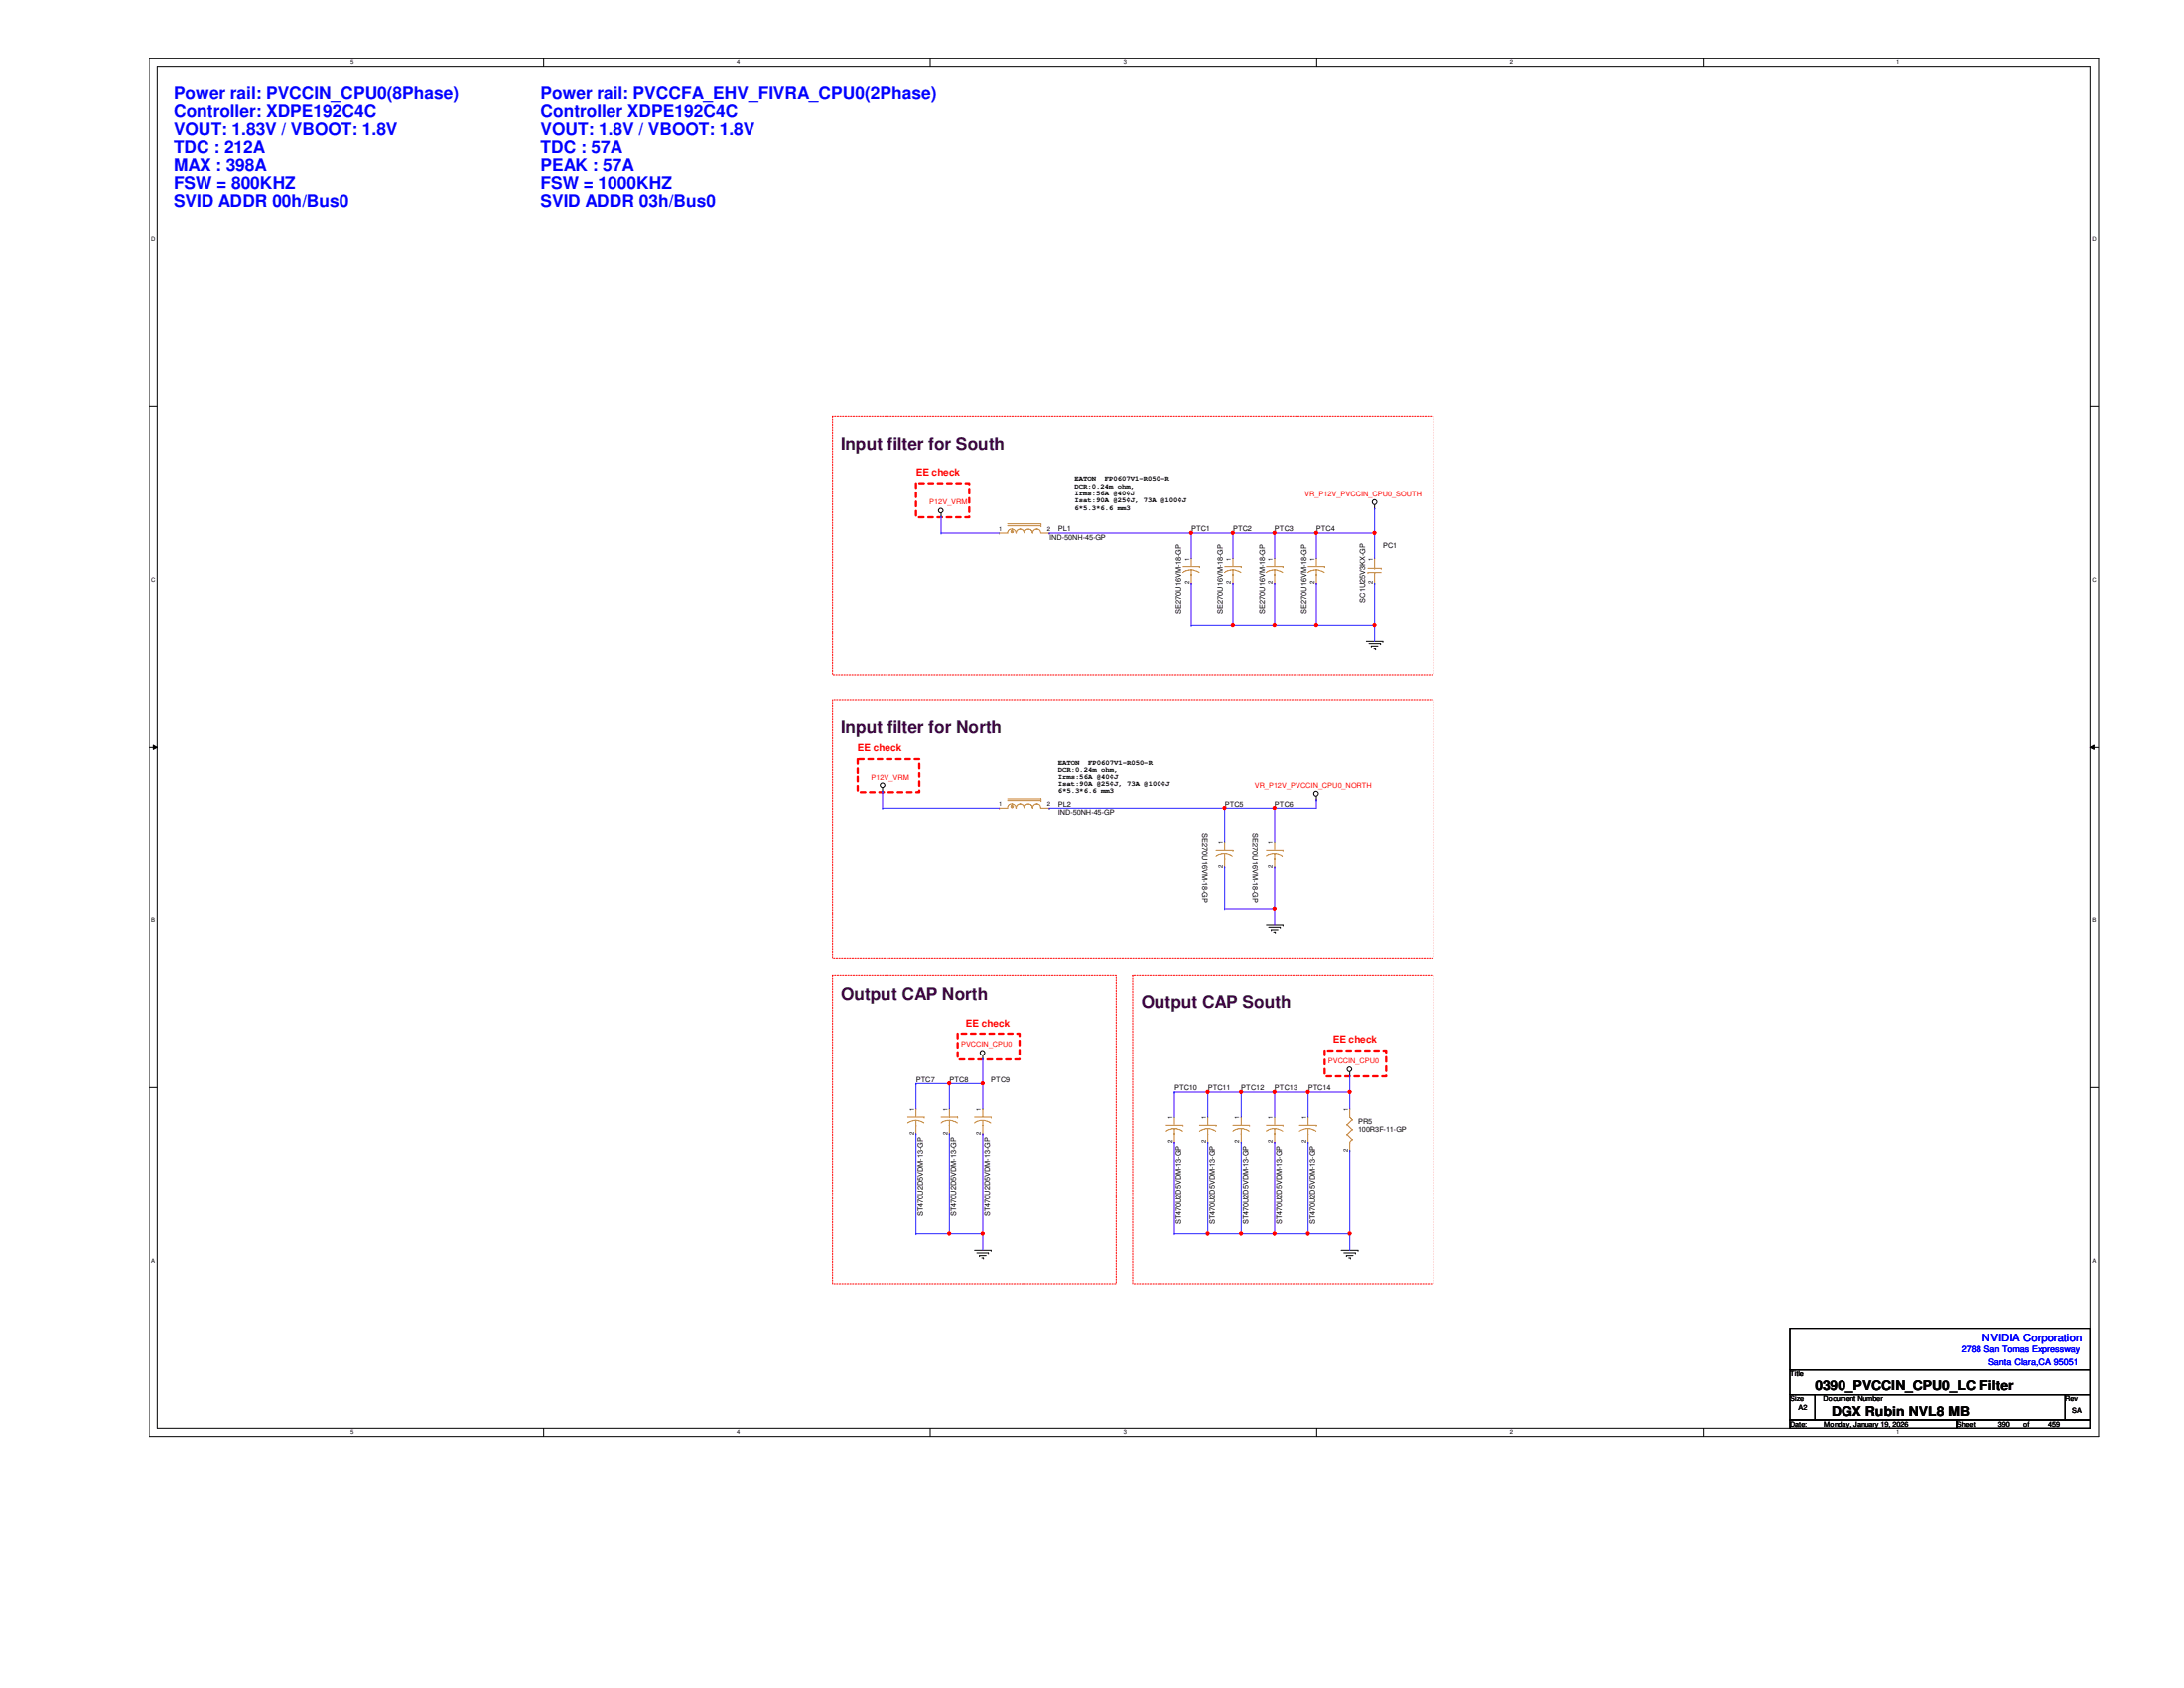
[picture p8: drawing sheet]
<svg xmlns="http://www.w3.org/2000/svg" width="279mm" height="216mm" viewBox="0 0 279 216" stroke-linecap="round" stroke-linejoin="round" font-family="sans-serif">
<path d="M19.1 7.4h249.4v176.3h-249.4zM20.1 8.5h247.3v174.2h-247.3z" fill="none" stroke="#000" stroke-width=".13"/>
<g fill="#fff">
<path d="M44.8 7.5h.4v.8h-.4z"/>
<path d="M44.8 182.8h.4v.8h-.4z"/>
</g>
<path d="M69.6 7.4v1.1M69.6 182.7v1" fill="none" stroke="#000" stroke-width=".13"/>
<g fill="#fff">
<path d="M94.3 7.5h.4v.8h-.4z"/>
<path d="M94.3 182.8h.4v.8h-.4z"/>
</g>
<path d="M119 7.4v1.1M119 182.7v1" fill="none" stroke="#000" stroke-width=".13"/>
<g fill="#fff">
<path d="M143.7 7.5h.4v.8h-.4z"/>
<path d="M143.7 182.8h.4v.8h-.4z"/>
</g>
<path d="M168.4 7.4v1.1M168.4 182.7v1" fill="none" stroke="#000" stroke-width=".13"/>
<g fill="#fff">
<path d="M193.2 7.5h.3v.8h-.3z"/>
<path d="M193.2 182.8h.3v.8h-.3z"/>
</g>
<path d="M217.9 7.4v1.1M217.9 182.7v1" fill="none" stroke="#000" stroke-width=".13"/>
<g fill="#fff">
<path d="M242.6 7.5h.4v.8h-.4z"/>
<path d="M242.6 182.8h.4v.8h-.4z"/>
<path d="M19.3 30.2h.6v.8h-.6z"/>
<path d="M267.7 30.2h.5v.8h-.5z"/>
<path d="M19.3 73.7h.6v.8h-.6z"/>
<path d="M267.7 73.7h.5v.8h-.5z"/>
</g>
<path d="M19.1 52h1M267.4 52h1" fill="none" stroke="#000" stroke-width=".13"/>
<g fill="#fff">
<path d="M19.3 117.3h.5v.8h-.5z"/>
<path d="M267.7 117.3h.4v.8h-.4z"/>
</g>
<path d="M19.1 95.5h1M19.6 95.2l.5 .3-.5 .3zM267.4 95.5l.5-.3v.6zM267.4 95.5h1" fill="none" stroke="#000" stroke-width=".13"/>
<path d="M19.6 95.2l.5 .3-.5 .3zM267.4 95.5l.5-.3v.6z" fill="#000"/>
<g fill="#fff">
<path d="M19.3 160.9h.5v.8h-.5z"/>
<path d="M267.7 160.9h.4v.8h-.4z"/>
</g>
<g fill="none" stroke="#000" stroke-width=".13">
<path d="M120.4 66.1h.1M120.4 65.7v.4M175.9 65h.1M175.9 64.6v.4M174.8 82.1h2.1M175.1 82.4h1.5M175.4 82.7h.1M175.4 82.7h.9M175.8 83h.2M176 83h.1M176.6 82.4h.1M176.9 82.1h.1"/>
<path d="M112.9 101.3h.1M112.9 100.8v.5M162 118.4h2.1M162.3 118.7h1.5M162.6 119h.1M162.6 119h.9M162.9 119.3h.3M163.2 119.3h.1M163.8 118.7h.1M164.1 118.4h.1M168.4 102.4h.1M168.4 101.9v.5"/>
<path d="M19.1 139.1h1M125.7 135.4h.1M125.7 135v.4M172.7 137.5h.1M172.7 137.1v.4M267.4 139.1h1M124.7 159.9h2.1M126.8 159.9h.1M171.6 159.9h2.1M173.7 159.9h.1M125 160.3h1.4M125.3 160.6h.1"/>
<path d="M125.3 160.6h.9M125.6 160.9h.2M125.8 160.9h.1M126.4 160.3h.1M171.9 160.3h1.5M172.3 160.6h.1M172.3 160.6h.8M172.6 160.9h.2M172.8 160.9h.1M173.4 160.3h.1M229 169.9h38.4v5.3h-38.4zM229 175.2h38.4v3.2h-38.4z"/>
<path d="M229 178.4h3.2v3.2h-3.2zM232.2 178.4h32v3.2h-32zM264.2 178.4h3.2v3.2h-3.2zM229 181.6h21.3v1.1h-21.3zM250.3 181.6h17.1v1.1h-17.1z"/>
<circle cx="120.4" cy="65.3" r=".3"/>
<circle cx="175.8" cy="64.2" r=".31"/>
<circle cx="112.9" cy="100.5" r=".3"/>
<circle cx="168.3" cy="101.6" r=".31"/>
<circle cx="125.7" cy="134.7" r=".3"/>
<circle cx="172.6" cy="136.8" r=".3"/>
</g>
<path d="M106.5 53.3h76.8v33.1h-76.8zM106.5 89.5h76.8v33.1h-76.8zM106.5 124.8h36.3v39.4h-36.3zM144.9 124.8h38.4v39.4h-38.4z" fill="none" stroke="#f00" stroke-width=".13" stroke-dasharray=".2 .2"/>
<path d="M117.2 61.8h6.8v4.4h-6.8zM109.7 97h7.9v4.4h-7.9zM122.5 132.2h7.9v3.3h-7.9zM169.5 134.4h7.8v3.3h-7.8z" fill="none" stroke="#f00" stroke-width=".3" stroke-dasharray=".6 .6"/>
<g fill="none" stroke="#cc8006" stroke-width=".13">
<path d="M128.9 68.2a.53 .53 0 0 1 .5-.5 .53 .53 0 0 1 .6 .5M128.9 67.3h4.3M128.9 67h4.3M130 68.2a.51 .51 0 0 1 .5-.5 .51 .51 0 0 1 .5 .5M131.1 68.2a.51 .51 0 0 1 .5-.5 .51 .51 0 0 1 .5 .5M132.1 68.2a.51 .51 0 0 1 .5-.5 .51 .51 0 0 1 .5 .5M133.2 67.3h.1M133.2 67h.1M162 143.9h2.1M163.1 145h.1M163.1 144.4h.5l.5 .3M163.1 144.4h-.1a1.41 1.41 0 0 0-1 .3"/>
<path d="M163.1 144.4v.6M164.1 143.9h.1"/>
</g>
<path d="M163.1 142.9h.1M163.1 146.1h.1M163.1 142.9v1M163.1 145v1.1" fill="none" stroke="#a84" stroke-width=".13"/>
<path d="M129.4 67.9h.2v.1l-.1 .2-.1-.1z" fill-rule="evenodd" fill="#cc8006"/>
<g fill="none" stroke="#cc8006" stroke-width=".13">
<path d="M129.4 67.9h.2v.1l-.1 .2-.1-.1zM167.3 72.5h2.2M168.4 73.5h.1M168.4 72.9l.5 .1 .5 .2M168.4 72.9a1.41 1.41 0 0 0-1.1 .3M168.4 72.9v.6M169.5 72.5h.1M128.9 102.4h4.3M128.9 102.2h4.3M129.9 103.4a.51 .51 0 0 0-.5-.5 .51 .51 0 0 0-.5 .5M131 103.4a.49 .49 0 0 0-.5-.5 .49 .49 0 0 0-.5 .5M132 103.4a.49 .49 0 0 0-.5-.5 .49 .49 0 0 0-.4 .5"/>
<path d="M133.1 103.4a.51 .51 0 0 0-.5-.5 .51 .51 0 0 0-.5 .5M133.2 102.4h.1M133.2 102.2h.1M155.6 108.8h2.1M156.7 109.8h.1M156.7 109.2l.5 .1 .4 .2M156.7 109.2h-.1a1.59 1.59 0 0 0-1 .3M156.7 109.2v.6M157.7 108.8h.1M162 108.8h2.1M163.1 109.8h.1M163.1 109.2l.5 .1 .4 .2"/>
<path d="M163.1 109.2h-.6l-.5 .3M163.1 109.2v.6M164.1 108.8h.1M116.1 142.9h2.1M117.2 143.9h.1M117.2 143.3l.5 .1 .5 .2M117.2 143.3l-.6 .1-.5 .2M117.2 143.3v.6M118.2 142.9h.1M124.7 142.9h2.1M125.7 143.9h.1M125.7 143.3l.6 .1 .4 .2"/>
<path d="M125.7 143.3a1.41 1.41 0 0 0-1 .3M125.7 143.3v.6M126.8 142.9h.1M153.5 143.9h2.1M154.5 145h.1M154.5 144.4h.5l.5 .3M154.5 144.4h-.5l-.5 .3M154.5 144.4v.6M155.6 143.9h.1M157.7 143.9h2.2M158.8 145h.1M158.8 144.4h.5l.5 .3"/>
<path d="M158.8 144.4a1.48 1.48 0 0 0-1.1 .3M158.8 144.4v.6M159.9 143.9h.1M166.2 143.9h2.2M167.3 145h.1M167.3 144.4h.6l.5 .3M167.3 144.4h-.6l-.5 .3M167.3 144.4v.6M168.4 143.9h.1M172.3 143.8h.1M172.3 145.1h.1M172.3 143.8l.7 .7"/>
<path d="M172.3 145.1l.7 .7M172.7 146.1h.1M172.7 142.9l.3 .3M173 143.2h.1M173 144.5h.1M173 145.8h.1M173 143.2l-.7 .6M173 144.5l-.7 .6M173 145.8l-.3 .3"/>
</g>
<g fill="none" stroke="#a84" stroke-width=".13">
<path d="M127.8 68.2h.1M127.8 68.2h1.1M133.2 68.2h1M134.2 68.2h.1M168.4 71.4h.1M168.4 74.6h.1M168.4 71.4v1.1M168.4 73.5v1.1M156.7 107.7h.1M156.7 110.9h.1M156.7 107.7v1.1M156.7 109.8v1.1"/>
<path d="M163.1 107.7h.1M163.1 110.9h.1M163.1 107.7v1.1M163.1 109.8v1.1M117.2 141.8h.1M117.2 145h.1M117.2 141.8v1.1M117.2 143.9v1.1M125.7 141.8h.1M125.7 145h.1M125.7 141.8v1.1M125.7 143.9v1.1"/>
<path d="M154.5 142.9h.1M154.5 146.1h.1M154.5 142.9v1M154.5 145v1.1M158.8 142.9h.1M158.8 146.1h.1M158.8 142.9v1M158.8 145v1.1M167.3 142.9h.1M167.3 146.1h.1M167.3 142.9v1M167.3 145v1.1"/>
<path d="M172.7 141.8h.1M172.7 147.2h.1M172.7 141.8v1.1M172.7 146.1v1.1"/>
</g>
<path d="M129.4 103.1h.2v.2h-.2z" fill-rule="evenodd" fill="#cc8006"/>
<g fill="none" stroke="#cc8006" stroke-width=".13">
<path d="M151.3 72.5h2.2M152.4 73.5h.1M152.4 72.9l.5 .1 .5 .2M152.4 72.9a1.41 1.41 0 0 0-1.1 .3M152.4 72.9v.6M153.5 72.5h.1M156.7 72.5h2.1M157.7 73.5h.1M157.7 72.9l.6 .1 .5 .2M157.7 72.9a1.41 1.41 0 0 0-1 .3M157.7 72.9v.6M158.8 72.5h.1"/>
<path d="M162 72.5h2.1M163.1 73.5h.1M163.1 72.9l.5 .1 .5 .2M163.1 72.9h-.1a1.41 1.41 0 0 0-1 .3M163.1 72.9v.6M164.1 72.5h.1M175 73.2h.1M175 72.7h1.7M175 73.2h1.7M175.9 72.7h.1M175.9 73.2h.1M175.9 72.5v.2"/>
<path d="M175.9 73.2v.3M176.7 72.7h.1M129.4 103.1h.2v.2h-.2zM120.4 142.9h2.1M121.5 143.9h.1M121.5 143.3l.5 .1 .5 .2M121.5 143.3h-.1a1.48 1.48 0 0 0-1 .3M121.5 143.3v.6M122.5 142.9h.1M149.2 143.9h2.1M150.2 145h.1M150.2 144.4h.6l.5 .3"/>
<path d="M150.2 144.4h-.5l-.5 .3M150.2 144.4v.6M151.3 143.9h.1"/>
</g>
<g fill="none" stroke="#a84" stroke-width=".13">
<path d="M152.4 71.4h.1M152.4 74.6h.1M152.4 71.4v1.1M152.4 73.5v1.1M157.7 71.4h.1M157.7 74.6h.1M157.7 71.4v1.1M157.7 73.5v1.1M163.1 71.4h.1M163.1 74.6h.1M163.1 71.4v1.1M163.1 73.5v1.1"/>
<path d="M175.9 71.4h.1M175.9 74.6h.1M175.9 71.4v1.1M175.9 73.5v1.1M127.8 103.4h.1M127.8 103.4h1.1M133.2 103.4h1M134.2 103.4h.1M121.5 141.8h.1M121.5 145h.1M121.5 141.8v1.1M121.5 143.9v1.1"/>
<path d="M150.2 142.9h.1M150.2 146.1h.1M150.2 142.9v1M150.2 145v1.1"/>
</g>
<path d="M120.4 66.1h.1M120.4 68.2h.1M120.4 66.1v2.1M120.4 68.2h7.4M134.2 68.2h.1M134.2 68.2h18.2M175.9 65h.1M175.9 65v3.2" fill="none" stroke="#4200ff" stroke-width=".13"/>
<path d="M152.2 68h.3v.3l-.1 .1-.2-.1z" fill-rule="evenodd" fill="#f00"/>
<path d="M152.2 68h.3v.3l-.1 .1-.2-.1z" fill="none" stroke="#f00" stroke-width=".13"/>
<path d="M152.4 68.2h.1M152.4 68.2v3.2M152.4 68.2h10.7M157.7 68.2h.1M157.7 68.2v3.2" fill="none" stroke="#4200ff" stroke-width=".13"/>
<path d="M162.9 68h.3v.3l-.2 .1-.1-.1z" fill-rule="evenodd" fill="#f00"/>
<path d="M162.9 68h.3v.3l-.2 .1-.1-.1z" fill="none" stroke="#f00" stroke-width=".13"/>
<path d="M157.6 68h.2v.3l-.1 .1-.1-.1z" fill-rule="evenodd" fill="#f00"/>
<path d="M157.6 68h.2v.3l-.1 .1-.1-.1z" fill="none" stroke="#f00" stroke-width=".13"/>
<path d="M163.1 68.2h.1M163.1 68.2v3.2M163.1 68.2h12.8M168.4 68.2h.1" fill="none" stroke="#4200ff" stroke-width=".13"/>
<path d="M168.2 68h.3v.3l-.1 .1-.2-.1z" fill-rule="evenodd" fill="#f00"/>
<path d="M168.2 68h.3v.3l-.1 .1-.2-.1z" fill="none" stroke="#f00" stroke-width=".13"/>
<path d="M168.4 68.2h.1M168.4 68.2v3.2M175.9 68.2h.1M175.9 68.2v3.2" fill="none" stroke="#4200ff" stroke-width=".13"/>
<path d="M175.7 68h.3v.3l-.2 .1-.1-.1z" fill-rule="evenodd" fill="#f00"/>
<path d="M175.7 68h.3v.3l-.2 .1-.1-.1z" fill="none" stroke="#f00" stroke-width=".13"/>
<path d="M152.4 74.6h.1M152.4 74.6v5.3M157.7 74.6h.1M157.7 74.6v5.3M163.1 74.6h.1M163.1 74.6v5.3M168.4 74.6h.1M168.4 74.6v5.3M175.9 74.6h.1M175.9 74.6v5.3" fill="none" stroke="#4200ff" stroke-width=".13"/>
<path d="M175.7 79.8h.3v.2l-.2 .1-.1-.1z" fill-rule="evenodd" fill="#f00"/>
<path d="M175.7 79.8h.3v.2l-.2 .1-.1-.1z" fill="none" stroke="#f00" stroke-width=".13"/>
<path d="M152.4 79.9h.1M152.4 79.9h10.7M157.7 79.9h.1" fill="none" stroke="#4200ff" stroke-width=".13"/>
<path d="M162.9 79.8h.3v.2l-.2 .1-.1-.1z" fill-rule="evenodd" fill="#f00"/>
<path d="M162.9 79.8h.3v.2l-.2 .1-.1-.1z" fill="none" stroke="#f00" stroke-width=".13"/>
<path d="M157.6 79.8h.2v.2l-.1 .1-.1-.1z" fill-rule="evenodd" fill="#f00"/>
<path d="M157.6 79.8h.2v.2l-.1 .1-.1-.1z" fill="none" stroke="#f00" stroke-width=".13"/>
<path d="M163.1 79.9h.1M163.1 79.9h12.8M168.4 79.9h.1" fill="none" stroke="#4200ff" stroke-width=".13"/>
<path d="M168.2 79.8h.3v.2l-.1 .1-.2-.1z" fill-rule="evenodd" fill="#f00"/>
<path d="M168.2 79.8h.3v.2l-.1 .1-.2-.1z" fill="none" stroke="#f00" stroke-width=".13"/>
<path d="M175.9 79.9h.1M175.9 79.9v2.2M112.9 101.3h.1M112.9 103.4h.1M112.9 101.3v2.1M112.9 103.4h14.9M134.2 103.4h.1M134.2 103.4h22.5M168.4 102.4h.1M168.4 102.4v1" fill="none" stroke="#4200ff" stroke-width=".13"/>
<path d="M156.5 103.3h.3v.2l-.2 .1-.1-.1z" fill-rule="evenodd" fill="#f00"/>
<path d="M156.5 103.3h.3v.2l-.2 .1-.1-.1z" fill="none" stroke="#f00" stroke-width=".13"/>
<path d="M156.7 103.4h.1M156.7 103.4v4.3M156.7 103.4h6.4" fill="none" stroke="#4200ff" stroke-width=".13"/>
<path d="M162.9 103.3h.3v.2l-.2 .1-.1-.1z" fill-rule="evenodd" fill="#f00"/>
<path d="M162.9 103.3h.3v.2l-.2 .1-.1-.1z" fill="none" stroke="#f00" stroke-width=".13"/>
<path d="M156.7 110.9h.1M156.7 116.2h.1M156.7 110.9v5.3M163.1 103.4h.1M163.1 110.9h.1M163.1 103.4h5.3M163.1 103.4v4.3M163.1 110.9v5.3h-6.4" fill="none" stroke="#4200ff" stroke-width=".13"/>
<path d="M162.9 116h.3v.3l-.2 .1-.1-.1z" fill-rule="evenodd" fill="#f00"/>
<path d="M162.9 116h.3v.3l-.2 .1-.1-.1z" fill="none" stroke="#f00" stroke-width=".13"/>
<path d="M163.1 116.2h.1M163.1 116.2v2.2M117.2 138.6h.1M117.2 138.6h4.3M117.2 138.6v3.2M121.5 138.6h.1M121.5 138.6v3.2M125.7 135.4h.1M125.7 135.4v3.2" fill="none" stroke="#4200ff" stroke-width=".13"/>
<path d="M121.3 138.4h.3v.3l-.2 .1-.1-.1z" fill-rule="evenodd" fill="#f00"/>
<path d="M121.3 138.4h.3v.3l-.2 .1-.1-.1z" fill="none" stroke="#f00" stroke-width=".13"/>
<path d="M121.5 138.6h.1M121.5 138.6h4.2M125.7 138.6h.1M125.7 138.6v3.2" fill="none" stroke="#4200ff" stroke-width=".13"/>
<path d="M125.6 138.4h.2v.3l-.1 .1-.1-.1z" fill-rule="evenodd" fill="#f00"/>
<path d="M125.6 138.4h.2v.3l-.1 .1-.1-.1z" fill="none" stroke="#f00" stroke-width=".13"/>
<path d="M150.2 139.7h.1M150.2 139.7v3.2M150.2 139.7h4.3M154.5 139.7h.1M154.5 139.7v3.2M172.7 137.5h.1M172.7 137.5v2.2" fill="none" stroke="#4200ff" stroke-width=".13"/>
<path d="M154.4 139.5h.2v.3l-.1 .1-.1-.1z" fill-rule="evenodd" fill="#f00"/>
<path d="M154.4 139.5h.2v.3l-.1 .1-.1-.1z" fill="none" stroke="#f00" stroke-width=".13"/>
<path d="M154.5 139.7h.1M154.5 139.7h8.6M158.8 139.7h.1M158.8 139.7v3.2" fill="none" stroke="#4200ff" stroke-width=".13"/>
<path d="M158.6 139.5h.3v.3l-.1 .1-.2-.1z" fill-rule="evenodd" fill="#f00"/>
<path d="M158.6 139.5h.3v.3l-.1 .1-.2-.1z" fill="none" stroke="#f00" stroke-width=".13"/>
<path d="M163.1 139.7h.1M163.1 139.7h4.2M163.1 139.7v3.2" fill="none" stroke="#4200ff" stroke-width=".13"/>
<path d="M162.9 139.5h.3v.3l-.2 .1-.1-.1z" fill-rule="evenodd" fill="#f00"/>
<path d="M162.9 139.5h.3v.3l-.2 .1-.1-.1z" fill="none" stroke="#f00" stroke-width=".13"/>
<path d="M167.3 139.7h.1M167.3 139.7h5.4M167.3 139.7v3.2M172.7 139.7h.1" fill="none" stroke="#4200ff" stroke-width=".13"/>
<path d="M167.2 139.5h.3v.3l-.2 .1-.1-.1z" fill-rule="evenodd" fill="#f00"/>
<path d="M167.2 139.5h.3v.3l-.2 .1-.1-.1z" fill="none" stroke="#f00" stroke-width=".13"/>
<path d="M172.7 139.7h.1M172.7 139.7v2.1" fill="none" stroke="#4200ff" stroke-width=".13"/>
<path d="M172.5 139.5h.3v.3l-.2 .1-.1-.1z" fill-rule="evenodd" fill="#f00"/>
<path d="M172.5 139.5h.3v.3l-.2 .1-.1-.1z" fill="none" stroke="#f00" stroke-width=".13"/>
<path d="M117.2 145h.1M117.2 145v12.8M121.5 145h.1M121.5 145v12.8" fill="none" stroke="#4200ff" stroke-width=".13"/>
<path d="M121.3 157.7h.3v.2l-.2 .1-.1-.1z" fill-rule="evenodd" fill="#f00"/>
<path d="M121.3 157.7h.3v.2l-.2 .1-.1-.1z" fill="none" stroke="#f00" stroke-width=".13"/>
<path d="M125.7 145h.1M125.7 145v12.8" fill="none" stroke="#4200ff" stroke-width=".13"/>
<path d="M125.6 157.7h.2v.2l-.1 .1-.1-.1z" fill-rule="evenodd" fill="#f00"/>
<path d="M125.6 157.7h.2v.2l-.1 .1-.1-.1z" fill="none" stroke="#f00" stroke-width=".13"/>
<path d="M150.2 146.1h.1M150.2 146.1v11.7M154.5 146.1h.1M154.5 146.1v11.7" fill="none" stroke="#4200ff" stroke-width=".13"/>
<path d="M154.4 157.7h.2v.2l-.1 .1-.1-.1z" fill-rule="evenodd" fill="#f00"/>
<path d="M154.4 157.7h.2v.2l-.1 .1-.1-.1z" fill="none" stroke="#f00" stroke-width=".13"/>
<path d="M158.8 146.1h.1M158.8 146.1v11.7" fill="none" stroke="#4200ff" stroke-width=".13"/>
<path d="M158.6 157.7h.3v.2l-.1 .1-.2-.1z" fill-rule="evenodd" fill="#f00"/>
<path d="M158.6 157.7h.3v.2l-.1 .1-.2-.1z" fill="none" stroke="#f00" stroke-width=".13"/>
<path d="M163.1 146.1h.1M163.1 146.1v11.7" fill="none" stroke="#4200ff" stroke-width=".13"/>
<path d="M162.9 157.7h.3v.2l-.2 .1-.1-.1z" fill-rule="evenodd" fill="#f00"/>
<path d="M162.9 157.7h.3v.2l-.2 .1-.1-.1z" fill="none" stroke="#f00" stroke-width=".13"/>
<path d="M167.3 146.1h.1M167.3 146.1v11.7" fill="none" stroke="#4200ff" stroke-width=".13"/>
<path d="M167.2 157.7h.3v.2l-.2 .1-.1-.1z" fill-rule="evenodd" fill="#f00"/>
<path d="M167.2 157.7h.3v.2l-.2 .1-.1-.1z" fill="none" stroke="#f00" stroke-width=".13"/>
<path d="M172.7 147.2h.1M172.7 147.2v10.6" fill="none" stroke="#4200ff" stroke-width=".13"/>
<path d="M172.5 157.7h.3v.2l-.2 .1-.1-.1z" fill-rule="evenodd" fill="#f00"/>
<path d="M172.5 157.7h.3v.2l-.2 .1-.1-.1z" fill="none" stroke="#f00" stroke-width=".13"/>
<path d="M117.2 157.8h.1M117.2 157.8h8.5M121.5 157.8h.1M125.7 157.8h.1M125.7 157.8v2.1M150.2 157.8h.1M150.2 157.8h22.5M154.5 157.8h.1M158.8 157.8h.1M163.1 157.8h.1M172.7 157.8h.1M172.7 157.8v2.1" fill="none" stroke="#4200ff" stroke-width=".13"/>
<path d="M152.2 68h.3v.3l-.1 .1-.2-.1z" fill-rule="evenodd" fill="#f00"/>
<path d="M152.2 68h.3v.3l-.1 .1-.2-.1z" fill="none" stroke="#f00" stroke-width=".13"/>
<path d="M162.9 68h.3v.3l-.2 .1-.1-.1z" fill-rule="evenodd" fill="#f00"/>
<path d="M162.9 68h.3v.3l-.2 .1-.1-.1z" fill="none" stroke="#f00" stroke-width=".13"/>
<path d="M157.6 68h.2v.3l-.1 .1-.1-.1z" fill-rule="evenodd" fill="#f00"/>
<path d="M157.6 68h.2v.3l-.1 .1-.1-.1z" fill="none" stroke="#f00" stroke-width=".13"/>
<path d="M168.2 68h.3v.3l-.1 .1-.2-.1z" fill-rule="evenodd" fill="#f00"/>
<path d="M168.2 68h.3v.3l-.1 .1-.2-.1z" fill="none" stroke="#f00" stroke-width=".13"/>
<path d="M175.7 68h.3v.3l-.2 .1-.1-.1z" fill-rule="evenodd" fill="#f00"/>
<path d="M175.7 68h.3v.3l-.2 .1-.1-.1z" fill="none" stroke="#f00" stroke-width=".13"/>
<path d="M175.7 79.8h.3v.2l-.2 .1-.1-.1z" fill-rule="evenodd" fill="#f00"/>
<path d="M175.7 79.8h.3v.2l-.2 .1-.1-.1z" fill="none" stroke="#f00" stroke-width=".13"/>
<path d="M162.9 79.8h.3v.2l-.2 .1-.1-.1z" fill-rule="evenodd" fill="#f00"/>
<path d="M162.9 79.8h.3v.2l-.2 .1-.1-.1z" fill="none" stroke="#f00" stroke-width=".13"/>
<path d="M157.6 79.8h.2v.2l-.1 .1-.1-.1z" fill-rule="evenodd" fill="#f00"/>
<path d="M157.6 79.8h.2v.2l-.1 .1-.1-.1z" fill="none" stroke="#f00" stroke-width=".13"/>
<path d="M168.2 79.8h.3v.2l-.1 .1-.2-.1z" fill-rule="evenodd" fill="#f00"/>
<path d="M168.2 79.8h.3v.2l-.1 .1-.2-.1z" fill="none" stroke="#f00" stroke-width=".13"/>
<path d="M156.5 103.3h.3v.2l-.2 .1-.1-.1z" fill-rule="evenodd" fill="#f00"/>
<path d="M156.5 103.3h.3v.2l-.2 .1-.1-.1z" fill="none" stroke="#f00" stroke-width=".13"/>
<path d="M162.9 103.3h.3v.2l-.2 .1-.1-.1z" fill-rule="evenodd" fill="#f00"/>
<path d="M162.9 103.3h.3v.2l-.2 .1-.1-.1z" fill="none" stroke="#f00" stroke-width=".13"/>
<path d="M162.9 116h.3v.3l-.2 .1-.1-.1z" fill-rule="evenodd" fill="#f00"/>
<path d="M162.9 116h.3v.3l-.2 .1-.1-.1z" fill="none" stroke="#f00" stroke-width=".13"/>
<path d="M121.3 138.4h.3v.3l-.2 .1-.1-.1z" fill-rule="evenodd" fill="#f00"/>
<path d="M121.3 138.4h.3v.3l-.2 .1-.1-.1z" fill="none" stroke="#f00" stroke-width=".13"/>
<path d="M125.6 138.4h.2v.3l-.1 .1-.1-.1z" fill-rule="evenodd" fill="#f00"/>
<path d="M125.6 138.4h.2v.3l-.1 .1-.1-.1z" fill="none" stroke="#f00" stroke-width=".13"/>
<path d="M154.4 139.5h.2v.3l-.1 .1-.1-.1z" fill-rule="evenodd" fill="#f00"/>
<path d="M154.4 139.5h.2v.3l-.1 .1-.1-.1z" fill="none" stroke="#f00" stroke-width=".13"/>
<path d="M158.6 139.5h.3v.3l-.1 .1-.2-.1z" fill-rule="evenodd" fill="#f00"/>
<path d="M158.6 139.5h.3v.3l-.1 .1-.2-.1z" fill="none" stroke="#f00" stroke-width=".13"/>
<path d="M162.9 139.5h.3v.3l-.2 .1-.1-.1z" fill-rule="evenodd" fill="#f00"/>
<path d="M162.9 139.5h.3v.3l-.2 .1-.1-.1z" fill="none" stroke="#f00" stroke-width=".13"/>
<path d="M167.2 139.5h.3v.3l-.2 .1-.1-.1z" fill-rule="evenodd" fill="#f00"/>
<path d="M167.2 139.5h.3v.3l-.2 .1-.1-.1z" fill="none" stroke="#f00" stroke-width=".13"/>
<path d="M172.5 139.5h.3v.3l-.2 .1-.1-.1z" fill-rule="evenodd" fill="#f00"/>
<path d="M172.5 139.5h.3v.3l-.2 .1-.1-.1z" fill="none" stroke="#f00" stroke-width=".13"/>
<path d="M121.3 157.7h.3v.2l-.2 .1-.1-.1z" fill-rule="evenodd" fill="#f00"/>
<path d="M121.3 157.7h.3v.2l-.2 .1-.1-.1z" fill="none" stroke="#f00" stroke-width=".13"/>
<path d="M125.6 157.7h.2v.2l-.1 .1-.1-.1z" fill-rule="evenodd" fill="#f00"/>
<path d="M125.6 157.7h.2v.2l-.1 .1-.1-.1z" fill="none" stroke="#f00" stroke-width=".13"/>
<path d="M154.4 157.7h.2v.2l-.1 .1-.1-.1z" fill-rule="evenodd" fill="#f00"/>
<path d="M154.4 157.7h.2v.2l-.1 .1-.1-.1z" fill="none" stroke="#f00" stroke-width=".13"/>
<path d="M158.6 157.7h.3v.2l-.1 .1-.2-.1z" fill-rule="evenodd" fill="#f00"/>
<path d="M158.6 157.7h.3v.2l-.1 .1-.2-.1z" fill="none" stroke="#f00" stroke-width=".13"/>
<path d="M162.9 157.7h.3v.2l-.2 .1-.1-.1z" fill-rule="evenodd" fill="#f00"/>
<path d="M162.9 157.7h.3v.2l-.2 .1-.1-.1z" fill="none" stroke="#f00" stroke-width=".13"/>
<path d="M167.2 157.7h.3v.2l-.2 .1-.1-.1z" fill-rule="evenodd" fill="#f00"/>
<path d="M167.2 157.7h.3v.2l-.2 .1-.1-.1z" fill="none" stroke="#f00" stroke-width=".13"/>
<path d="M172.5 157.7h.3v.2l-.2 .1-.1-.1z" fill-rule="evenodd" fill="#f00"/>
<path d="M172.5 157.7h.3v.2l-.2 .1-.1-.1z" fill="none" stroke="#f00" stroke-width=".13"/>
<g font-size="2.2" fill="#00f">
<text x="22.2" y="12.7">Power rail: PVCCIN_CPU0(8Phase)</text>
<text x="22.2" y="14.9">Controller: XDPE192C4C</text>
<text x="22.2" y="17.2">VOUT: 1.83V / VBOOT: 1.8V</text>
<text x="69.2" y="12.7">Power rail: PVCCFA_EHV_FIVRA_CPU0(2Phase)</text>
<text x="69.2" y="14.9">Controller XDPE192C4C</text>
<text x="69.2" y="17.2">VOUT: 1.8V / VBOOT: 1.8V</text>
<text x="22.2" y="19.5">TDC : 212A</text>
<text x="22.2" y="21.8">MAX : 398A</text>
<text x="69.2" y="19.5">TDC : 57A</text>
<text x="69.2" y="21.8">PEAK : 57A</text>
<text x="22.2" y="24.1">FSW = 800KHZ</text>
<text x="22.2" y="26.4">SVID ADDR 00h/Bus0</text>
<text x="69.2" y="24.1">FSW = 1000KHZ</text>
<text x="69.2" y="26.4">SVID ADDR 03h/Bus0</text>
</g>
<g font-size="2.2" fill="#400040">
<text x="107.6" y="57.5">Input filter for South</text>
<text x="107.6" y="93.8">Input filter for North</text>
<text x="107.6" y="127.9">Output CAP North</text>
<text x="146" y="128.9">Output CAP South</text>
</g>
<g font-size="1.7">
<text x="232.2" y="177.8">0390_PVCCIN_CPU0_LC Filter</text>
<text x="234.3" y="181.1">DGX Rubin NVL8 MB</text>
</g>
<text font-size="1.4" fill="#00f" x="253.6" y="171.5">NVIDIA Corporation</text>
<g font-size="1.3" fill="#f00">
<text x="117.2" y="60.9">EE check</text>
<text x="109.7" y="96.1">EE check</text>
<text x="123.6" y="131.3">EE check</text>
<text x="170.5" y="133.4">EE check</text>
</g>
<g font-size="1.1" fill="#00f">
<text x="251" y="173">2788 San Tomas Expressway</text>
<text x="254.4" y="174.6">Santa Clara,CA 95051</text>
</g>
<g font-size=".9" fill="#f00">
<text x="118.9" y="64.6">P12V_VRM</text>
<text x="166.9" y="63.5">VR_P12V_PVCCIN_CPU0_SOUTH</text>
<text x="111.4" y="99.8">P12V_VRM</text>
<text x="160.5" y="100.8">VR_P12V_PVCCIN_CPU0_NORTH</text>
<text x="122.9" y="133.9">PVCCIN_CPU0</text>
<text x="169.9" y="136.1">PVCCIN_CPU0</text>
</g>
<g font-size=".9">
<text x="137.5" y="61.5">EATON</text>
<text x="137.5" y="62.4">DCR:0.24m ohm,</text>
<text x="137.5" y="63.4">Irms:56A @40¢J</text>
<text x="137.5" y="64.3">Isat:90A @25¢J, 73A @100¢J</text>
<text x="137.5" y="65.2">6*5.3*6.6 mm3</text>
<text x="141.3" y="61.5">FP0607V1-R050-R</text>
<text x="134.2" y="69">IND-50NH-45-GP</text>
<text x="135.3" y="68">PL1</text>
<text x="152.4" y="68">PTC1</text>
<text x="157.7" y="68">PTC2</text>
<text x="163.1" y="68">PTC3</text>
<text x="168.4" y="68">PTC4</text>
<text x="176.9" y="70.1">PC1</text>
<text x="174.6" y="77" transform="rotate(-90 174.6 77)">SC1U25V3KX-GP</text>
<text x="151.1" y="78.4" transform="rotate(-90 151.1 78.4)">SE270U16VM-18-GP</text>
<text x="156.5" y="78.4" transform="rotate(-90 156.5 78.4)">SE270U16VM-18-GP</text>
<text x="161.8" y="78.4" transform="rotate(-90 161.8 78.4)">SE270U16VM-18-GP</text>
<text x="167.1" y="78.4" transform="rotate(-90 167.1 78.4)">SE270U16VM-18-GP</text>
<text x="135.3" y="97.8">EATON</text>
<text x="135.3" y="98.7">DCR:0.24m ohm,</text>
<text x="135.3" y="99.7">Irms:56A @40¢J</text>
<text x="135.3" y="100.6">Isat:90A @25¢J, 73A @100¢J</text>
<text x="135.3" y="101.5">6*5.3*6.6 mm3</text>
<text x="139.2" y="97.8">FP0607V1-R050-R</text>
<text x="135.3" y="103.2">PL2</text>
<text x="135.3" y="104.3">IND-50NH-45-GP</text>
<text x="153.8" y="106.6" transform="rotate(90 153.8 106.6)">SE270U16VM-18-GP</text>
<text x="156.7" y="103.2">PTC5</text>
<text x="160.2" y="106.6" transform="rotate(90 160.2 106.6)">SE270U16VM-18-GP</text>
<text x="163.1" y="103.2">PTC6</text>
<text x="117.2" y="138.4">PTC7</text>
<text x="121.5" y="138.4">PTC8</text>
<text x="126.8" y="138.4">PTC9</text>
<text x="150.2" y="139.4">PTC10</text>
<text x="154.5" y="139.4">PTC11</text>
<text x="158.8" y="139.4">PTC12</text>
<text x="163.1" y="139.4">PTC13</text>
<text x="167.3" y="139.4">PTC14</text>
<text x="173.7" y="143.7">PR5</text>
<text x="173.7" y="144.8">100R3F-11-GP</text>
<text x="118.1" y="155.6" transform="rotate(-90 118.1 155.6)">ST470U2D5VDM-13-GP</text>
<text x="122.3" y="155.6" transform="rotate(-90 122.3 155.6)">ST470U2D5VDM-13-GP</text>
<text x="126.6" y="155.6" transform="rotate(-90 126.6 155.6)">ST470U2D5VDM-13-GP</text>
<text x="151.1" y="156.6" transform="rotate(-90 151.1 156.6)">ST470U2D5VDM-13-GP</text>
<text x="155.4" y="156.6" transform="rotate(-90 155.4 156.6)">ST470U2D5VDM-13-GP</text>
<text x="159.7" y="156.6" transform="rotate(-90 159.7 156.6)">ST470U2D5VDM-13-GP</text>
<text x="164" y="156.6" transform="rotate(-90 164 156.6)">ST470U2D5VDM-13-GP</text>
<text x="168.2" y="156.6" transform="rotate(-90 168.2 156.6)">ST470U2D5VDM-13-GP</text>
<text x="229" y="176.1">Title</text>
<text x="229" y="179.2">Size</text>
<text x="233.3" y="179.2">Document Number</text>
<text x="264.2" y="179.2">Rev</text>
<text x="229" y="182.5">Date:</text>
<text x="230" y="180.3">A2</text>
<text x="233.3" y="182.5">Monday, January 19, 2026</text>
<text x="250.3" y="182.5">Sheet</text>
<text x="255.7" y="182.5">390</text>
<text x="258.9" y="182.5">of</text>
<text x="262" y="182.5">459</text>
<text x="265" y="180.8">SA</text>
</g>
<g font-size=".8">
<text x="44.8" y="8.2">5</text>
<text x="94.3" y="8.2">4</text>
<text x="143.7" y="8.2">3</text>
<text x="193.2" y="8.2">2</text>
<text x="242.6" y="8.2">1</text>
<text x="19.3" y="30.9">D</text>
<text x="267.7" y="30.9">D</text>
<text x="127.8" y="67.9">1</text>
<text x="133.9" y="67.9">2</text>
<text x="152.1" y="71.7" transform="rotate(-90 152.1 71.7)">1</text>
<text x="157.5" y="71.7" transform="rotate(-90 157.5 71.7)">1</text>
<text x="162.8" y="71.7" transform="rotate(-90 162.8 71.7)">1</text>
<text x="168.1" y="71.7" transform="rotate(-90 168.1 71.7)">1</text>
<text x="175.6" y="71.7" transform="rotate(-90 175.6 71.7)">1</text>
<text x="19.3" y="74.4">C</text>
<text x="152.1" y="74.7" transform="rotate(-90 152.1 74.7)">2</text>
<text x="157.5" y="74.7" transform="rotate(-90 157.5 74.7)">2</text>
<text x="162.8" y="74.7" transform="rotate(-90 162.8 74.7)">2</text>
<text x="168.1" y="74.7" transform="rotate(-90 168.1 74.7)">2</text>
<text x="175.6" y="74.7" transform="rotate(-90 175.6 74.7)">2</text>
<text x="267.7" y="74.4">C</text>
<text x="127.8" y="103.2">1</text>
<text x="133.9" y="103.2">2</text>
<text x="156.4" y="108" transform="rotate(-90 156.4 108)">1</text>
<text x="162.8" y="108" transform="rotate(-90 162.8 108)">1</text>
<text x="156.4" y="111" transform="rotate(-90 156.4 111)">2</text>
<text x="162.8" y="111" transform="rotate(-90 162.8 111)">2</text>
<text x="19.3" y="117.9">B</text>
<text x="267.7" y="117.9">B</text>
<text x="116.9" y="142.1" transform="rotate(-90 116.9 142.1)">1</text>
<text x="121.2" y="142.1" transform="rotate(-90 121.2 142.1)">1</text>
<text x="125.5" y="142.1" transform="rotate(-90 125.5 142.1)">1</text>
<text x="150" y="143.2" transform="rotate(-90 150 143.2)">1</text>
<text x="154.3" y="143.2" transform="rotate(-90 154.3 143.2)">1</text>
<text x="158.5" y="143.2" transform="rotate(-90 158.5 143.2)">1</text>
<text x="162.8" y="143.2" transform="rotate(-90 162.8 143.2)">1</text>
<text x="167.1" y="143.2" transform="rotate(-90 167.1 143.2)">1</text>
<text x="172.4" y="142.1" transform="rotate(-90 172.4 142.1)">1</text>
<text x="116.9" y="145.1" transform="rotate(-90 116.9 145.1)">2</text>
<text x="121.2" y="145.1" transform="rotate(-90 121.2 145.1)">2</text>
<text x="125.5" y="145.1" transform="rotate(-90 125.5 145.1)">2</text>
<text x="150" y="146.2" transform="rotate(-90 150 146.2)">2</text>
<text x="154.3" y="146.2" transform="rotate(-90 154.3 146.2)">2</text>
<text x="158.5" y="146.2" transform="rotate(-90 158.5 146.2)">2</text>
<text x="162.8" y="146.2" transform="rotate(-90 162.8 146.2)">2</text>
<text x="167.1" y="146.2" transform="rotate(-90 167.1 146.2)">2</text>
<text x="172.4" y="147.3" transform="rotate(-90 172.4 147.3)">2</text>
<text x="19.3" y="161.5">A</text>
<text x="267.7" y="161.5">A</text>
<text x="44.8" y="183.4">5</text>
<text x="94.3" y="183.4">4</text>
<text x="143.7" y="183.4">3</text>
<text x="193.2" y="183.4">2</text>
<text x="242.6" y="183.4">1</text>
</g>
</svg>
